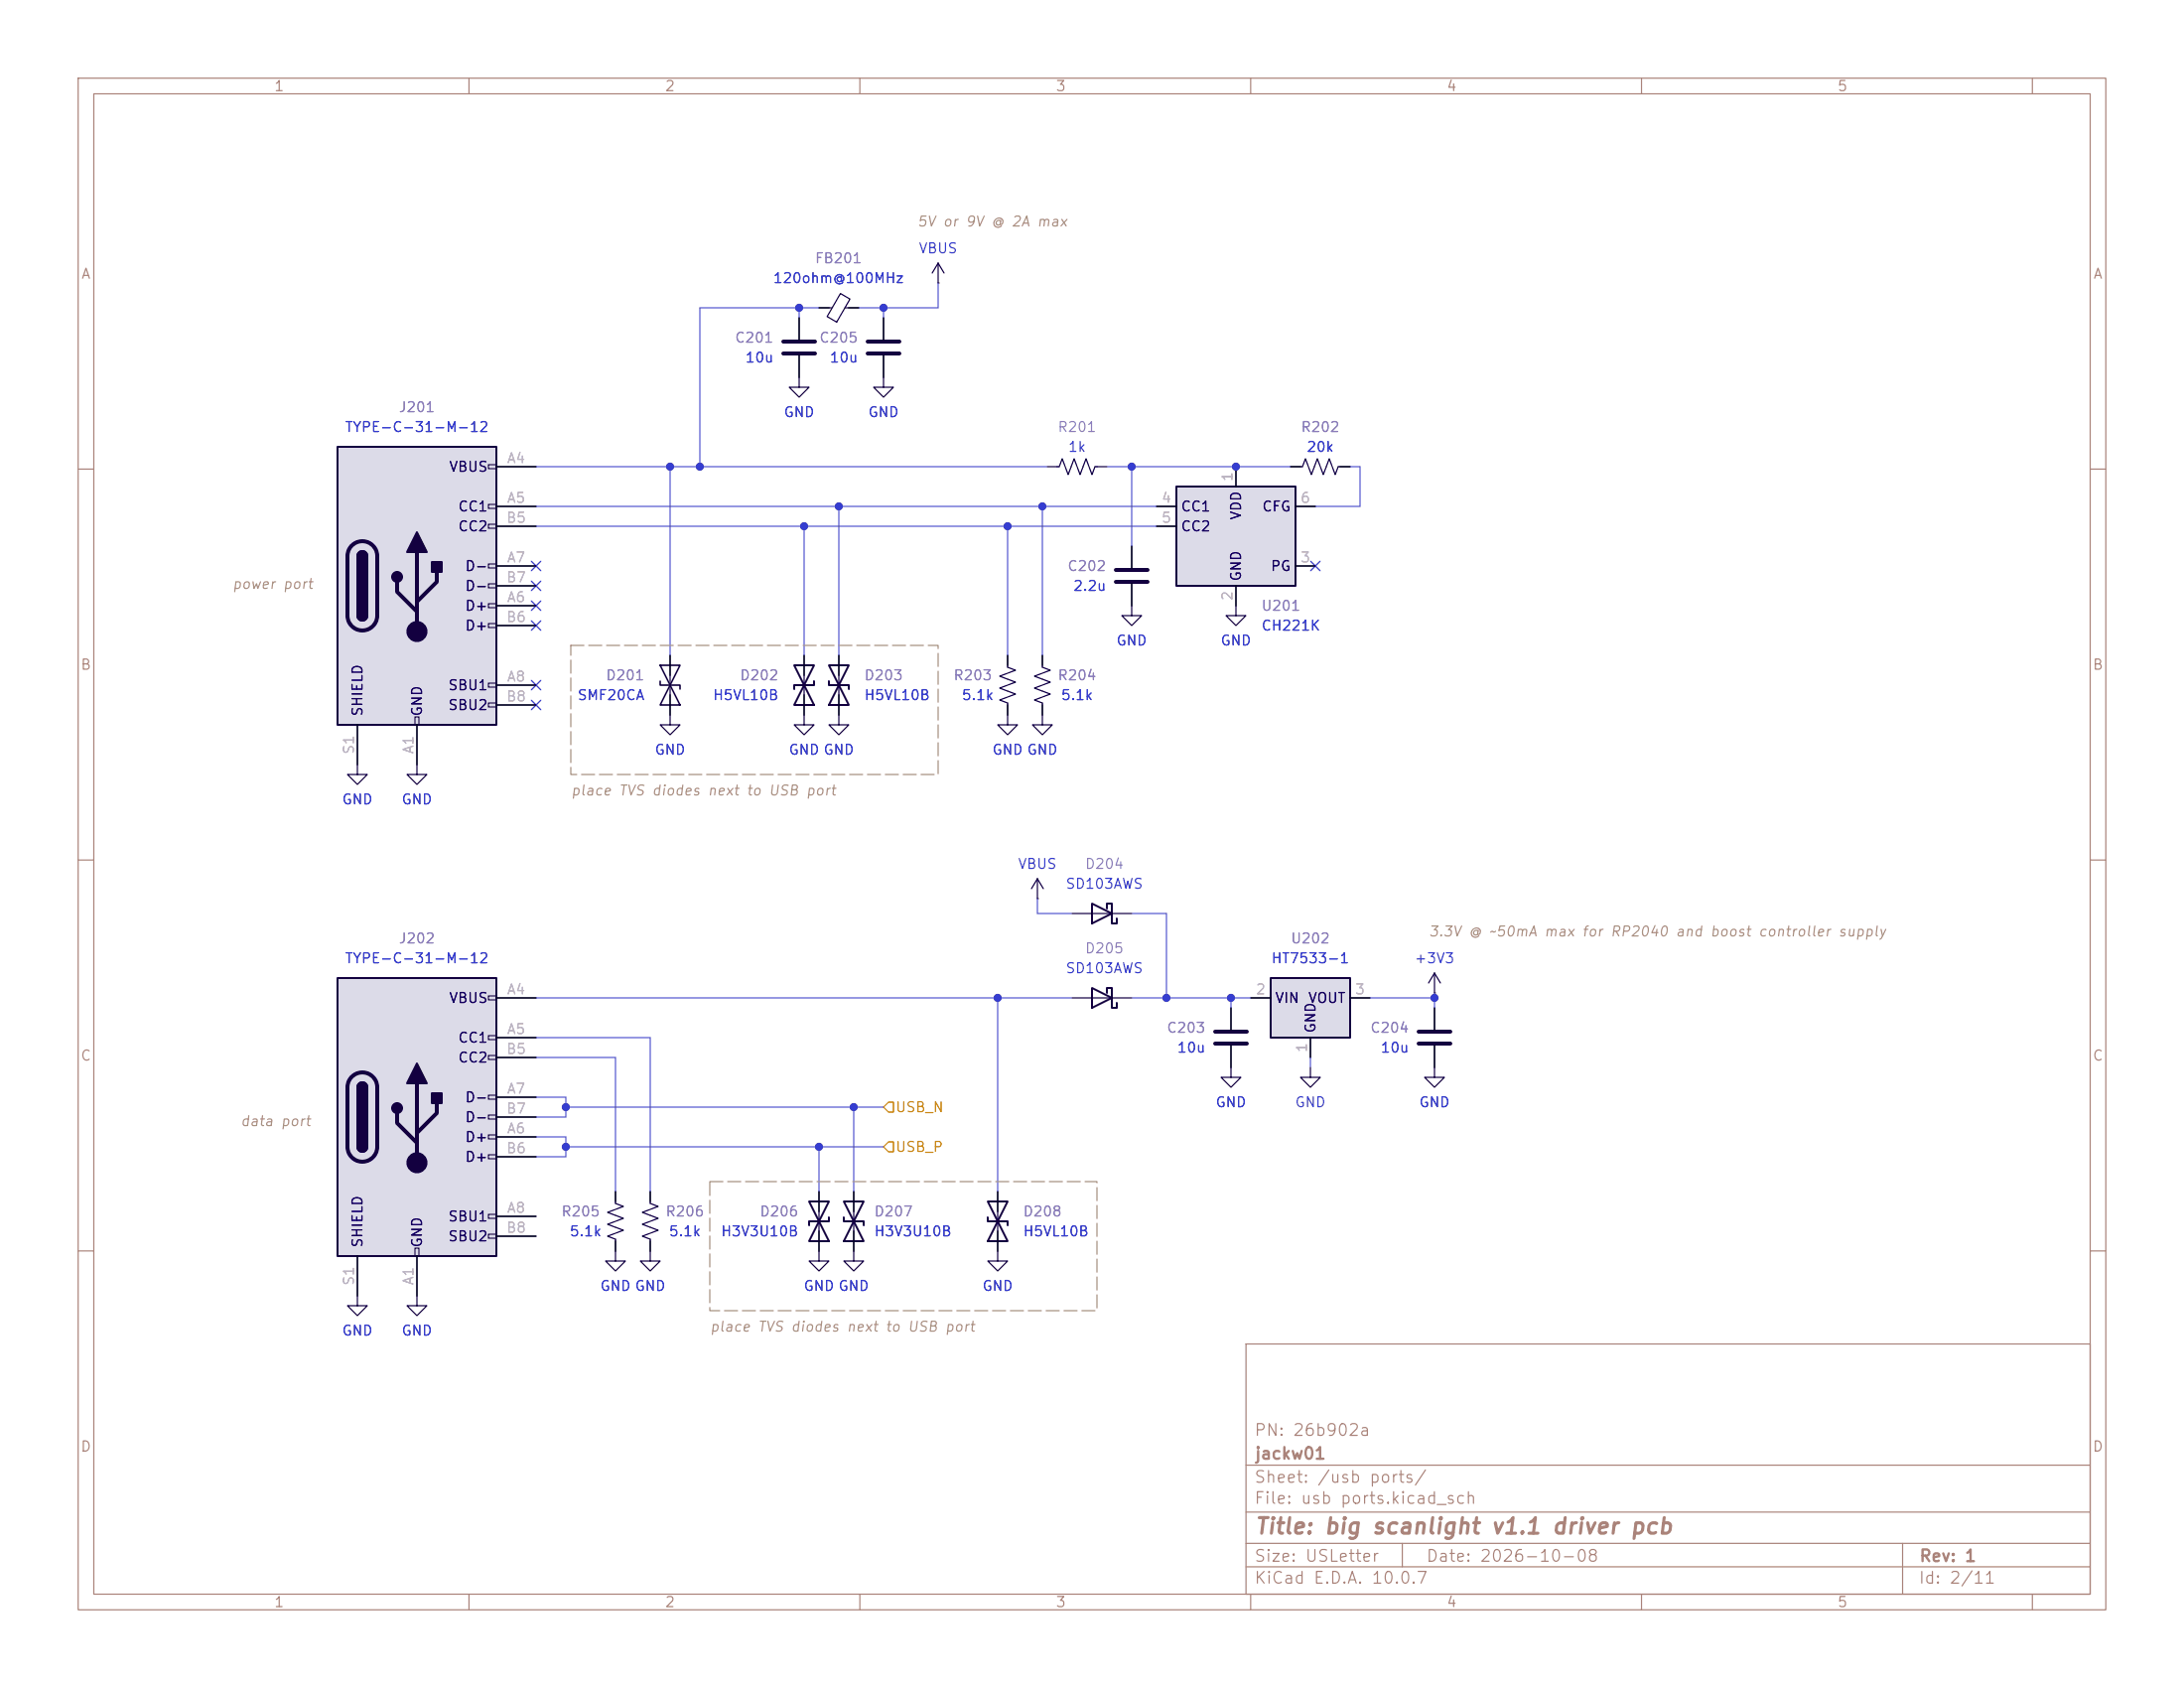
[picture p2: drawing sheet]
<svg xmlns="http://www.w3.org/2000/svg" width="279mm" height="216mm" viewBox="0 0 279 216" stroke-linecap="round" stroke-linejoin="round" font-family="sans-serif">
<g fill="none" stroke="#aa837a" stroke-width=".15">
<path d="M10 10h259.4v195.9h-259.4zM12 12h255.4v191.9h-255.4zM60 10v2M110 10v2M160 10v2M210 10v2M260 10v2M10 60h2M267.4 60h2M10 110h2M267.4 110h2M10 160h2"/>
<path d="M159.4 171.9h108v32h-108zM267.4 160h2M159.4 197.4h108M159.4 193.4h108M159.4 187.4h108M179.4 197.4v3M243.4 197.4v6.5M60 203.9v2M110 203.9v2M159.4 200.4h108M160 203.9v2M210 203.9v2"/>
<path d="M260 203.9v2"/>
</g>
<g fill="none" stroke="#130040" stroke-width=".15">
<path d="M106 39.4h.4M107.5 37.5l1.2 .8-1.7 2.9-1.2-.7zM108.1 39.4h.5M120 33.7l-.7 1.2M120 33.7l.8 1.2M120 33.7v2.5M102.2 48.3v1.2h1.3l-1.3 1.3-1.2-1.3h1.2M113 48.3v1.2h1.3l-1.3 1.3-1.2-1.3h1.2M135.3 59.7h.2l.4-1 .8 2 .7-2 .8 2 .7-2 .8 2 .4-1h.2M166.4 59.7h.2l.4-1 .8 2 .7-2 .8 2 .8-2 .7 2 .4-1h.2M144.8 77.5v1.2h1.2l-1.2 1.3-1.3-1.3h1.3M158.1 77.5v1.2h1.3l-1.3 1.3-1.3-1.3h1.3"/>
<path d="M102.9 86.4v2.5M107.3 86.4v2.5M128.9 85.1v.2l1 .4-2 .8 2 .7-2 .8 2 .8-2 .7 1 .4v.3M133.3 85.1v.2l1.1 .4-2.1 .8 2.1 .7-2.1 .8 2.1 .8-2.1 .7 1 .4v.3M133.3 91.4v1.3h1.3l-1.3 1.3-1.2-1.3h1.2M139.7 116.8h2.5M78.7 153.7v.2l1.1 .4-2.1 .8 2.1 .7-2.1 .8 2.1 .8-2.1 .7 1 .4v.3M83.2 153.7v.2l1 .4-2 .8 2 .7-2 .8 2 .8-2 .7 1 .4v.3M104.8 154.9v2.6M109.2 154.9v2.6M45.7 165.7v1.3h1.3l-1.3 1.3-1.3-1.3h1.3M78.7 160v1.3h1.3l-1.3 1.3-1.2-1.3h1.2"/>
<path d="M83.2 160v1.3h1.3l-1.3 1.3-1.3-1.3h1.3M104.8 160v1.3h-1.3l1.3 1.3 1.2-1.3h-1.2M109.2 160v1.3h-1.3l1.3 1.3 1.3-1.3h-1.3"/>
</g>
<path d="M101.6 85.1l2.5 5.1h-2.5l2.5-5.1zM104.1 87.1v.5h-2.5v.5M106 85.1h2.6l-2.6 5.1h2.6zM106 87.1v.5h2.6v.5M139.7 115.6l2.5 1.2-2.5 1.3zM141.6 116.2v-.6h.6v2.5h.7v-.6M103.5 153.7l2.5 5.1h-2.5l2.5-5.1zM106 155.7v.5h-2.5v.5M107.9 153.7h2.6l-2.6 5.1h2.6zM107.9 155.7v.5h2.6v.5" fill="none" stroke="#130040" stroke-width=".25"/>
<g fill="none" stroke="#010022" stroke-width=".15">
<path d="M104.8 39.4h1.2M108.6 39.4h1.3M120 36.2h.1M102.2 40.6v2.8M102.2 45.5v2.8M113 40.6v2.8M113 45.5v2.8M134 59.7h1.3M140.3 59.7h1.3M165.1 59.7h1.3M171.4 59.7h1.3M144.8 69.9v2.7"/>
<path d="M144.8 74.7v2.8M102.9 83.8v2.6M102.9 88.9v2.5M107.3 83.8v2.6M107.3 88.9v2.5M128.9 83.8v1.3M128.9 90.2v1.2M133.3 83.8v1.3M133.3 90.2v1.2M137.2 116.8h2.5M142.2 116.8h2.6M78.7 152.4v1.3"/>
<path d="M78.7 158.8v1.2M83.2 152.4v1.3M83.2 158.8v1.2M104.8 152.4v2.5M104.8 157.5v2.5M109.2 152.4v2.5M109.2 157.5v2.5"/>
</g>
<path d="M100.2 43.7h4.1M100.2 45.2h4.1M111 43.7h4.1M111 45.2h4.1M142.7 72.9h4.1M142.7 74.4h4.1" fill="none" stroke="#130040" stroke-width=".51"/>
<path d="M150.5 62.2h15.2v12.7h-15.2z" fill="#dcdbe8"/>
<path d="M150.5 62.2h15.2v12.7h-15.2z" fill="none" stroke="#130040" stroke-width=".25"/>
<path d="M158.1 59.7v2.5M148 64.8h2.5M148 67.3h2.5M158.1 74.9v2.6M165.7 64.8h2.6M165.7 72.4h2.6" fill="none" stroke="#010022" stroke-width=".15"/>
<path d="M53.3 165.7v1.3h1.3l-1.3 1.3-1.2-1.3h1.2" fill="none" stroke="#130040" stroke-width=".15"/>
<path d="M43.2 125.1h20.3v35.6h-20.3z" fill="#dcdbe8"/>
<g fill="none" stroke="#130040" stroke-width=".15">
<path d="M85.7 91.4v1.3h1.3l-1.3 1.3-1.2-1.3h1.2M85.7 86.4v2.5M102.9 91.4v1.3h-1.3l1.3 1.3 1.2-1.3h-1.2M107.3 91.4v1.3h1.3l-1.3 1.3-1.3-1.3h1.3M128.9 91.4v1.3h1.3l-1.3 1.3-1.3-1.3h1.3M132.7 112.4l-.7 1.3M132.7 112.4l.8 1.3M132.7 112.4v2.5M62.5 127.4h1v.5h-1zM62.5 132.5h1v.5h-1zM62.5 135h1v.5h-1zM53.1 159.6h.5v1.1h-.5z"/>
<path d="M62.5 140.1h1v.5h-1zM62.5 142.6h1v.5h-1zM62.5 145.2h1v.5h-1zM62.5 147.7h1v.5h-1zM62.5 155.3h1v.5h-1zM62.5 157.9h1v.5h-1z"/>
</g>
<path d="M43.2 125.1h20.3v35.6h-20.3zM45.7 139.1a.64 .64 0 0 1 .7-.7 .64 .64 0 0 1 .6 .7M45.7 146.7a.64 .64 0 0 0 .7 .6 .64 .64 0 0 0 .6-.6" fill="none" stroke="#130040" stroke-width=".25"/>
<path d="M45 137.7a1.9 1.9 0 0 1 2.1-.4 1.9 1.9 0 0 1 1.2 1.8v7.6a1.91 1.91 0 0 1-1.9 1.9 1.91 1.91 0 0 1-2-1.9v-7.6a1.9 1.9 0 0 1 .6-1.4zM53.3 138.6v10.1M50.8 142.4v1.2l2.5 2.6M55.9 141.1v1.3l-2.6 2.5" fill="none" stroke="#130040" stroke-width=".51"/>
<g fill="#130040" stroke="#130040" stroke-width=".25">
<path d="M45.7 139.1h1.3v7.6h-1.3z"/>
<path d="M45.9 138.6a.64 .64 0 0 1 .7-.1 .64 .64 0 0 1 .4 .6h-1.3z"/>
<path d="M45.7 146.7h1.3a.64 .64 0 0 1-.6 .6 .64 .64 0 0 1-.7-.6z"/>
<path d="M53.3 136l1.3 2.6h-2.5z"/>
<path d="M55.2 139.8h1.3v1.3h-1.3z"/>
<circle cx="50.8" cy="141.7" r=".63"/>
</g>
<circle cx="53.3" cy="148.7" r="1.27" fill="#130040" stroke="#130040" stroke-width=".15"/>
<g fill="none" stroke="#010022" stroke-width=".15">
<path d="M85.7 83.8v2.6M85.7 88.9v2.5M132.7 114.9h.1M63.5 127.6h5.1M63.5 132.7h5.1M63.5 135.3h5.1M63.5 145.4h5.1M63.5 140.3h5.1M63.5 155.6h5.1M63.5 148h5.1M63.5 142.9h5.1M63.5 158.1h5.1"/>
<path d="M45.7 160.7v5M53.3 160.7v5"/>
</g>
<path d="M84.5 87.1v.5h2.5v.5M84.5 85.1h2.5l-1.3 2.5zM85.7 87.6l1.3 2.6h-2.5z" fill="none" stroke="#130040" stroke-width=".2"/>
<path d="M43.2 57.2h20.3v35.5h-20.3z" fill="#dcdbe8"/>
<g fill="none" stroke="#130040" stroke-width=".15">
<path d="M62.5 59.4h1v.5h-1zM62.5 64.5h1v.5h-1zM62.5 67.1h1v.5h-1zM62.5 72.1h1v.5h-1zM62.5 74.7h1v.5h-1zM62.5 77.2h1v.5h-1zM62.5 79.8h1v.5h-1zM45.7 97.8v1.3h1.3l-1.3 1.2-1.3-1.2h1.3M53.1 91.7h.5v1h-.5zM53.3 97.8v1.3h1.3l-1.3 1.2-1.2-1.2h1.2M62.5 87.4h1v.5h-1zM62.5 89.9h1v.5h-1z"/>
<path d="M139.7 127.6h2.5M157.5 136.5v1.3h1.2l-1.2 1.3-1.3-1.3h1.3M183.5 136.5v1.3h1.3l-1.3 1.3-1.3-1.3h1.3M183.5 124.5l-.7 1.2M183.5 124.5l.8 1.2M183.5 124.5v2.5M127.6 154.9v2.6M127.6 160v1.3h-1.2l1.2 1.3 1.3-1.3h-1.3"/>
</g>
<path d="M43.2 57.2h20.3v35.5h-20.3zM45.7 71.1a.64 .64 0 0 1 .7-.6 .64 .64 0 0 1 .6 .6M45.7 78.7a.64 .64 0 0 0 .7 .7 .64 .64 0 0 0 .6-.7M139.7 126.4l2.5 1.2-2.5 1.3zM141.6 127v-.6h.6v2.5h.7v-.6M126.4 153.7h2.5l-2.5 5.1h2.5zM126.4 155.7v.5h2.5v.5" fill="none" stroke="#130040" stroke-width=".25"/>
<path d="M45 69.8a1.9 1.9 0 0 1 2.1-.4 1.9 1.9 0 0 1 1.2 1.7v7.6a1.91 1.91 0 0 1-1.9 1.9 1.91 1.91 0 0 1-2-1.9v-7.6a1.9 1.9 0 0 1 .6-1.3zM50.8 74.4v1.3l2.5 2.5M53.3 70.6v10.2M55.9 73.2v1.2l-2.6 2.6M155.4 132h4.1M155.4 133.5h4.1M181.5 132h4M181.5 133.5h4" fill="none" stroke="#130040" stroke-width=".51"/>
<g fill="#130040" stroke="#130040" stroke-width=".25">
<path d="M45.7 71.1h1.3v7.6h-1.3z"/>
<path d="M45.9 70.7a.64 .64 0 0 1 .7-.2 .64 .64 0 0 1 .4 .6h-1.3z"/>
<path d="M45.7 78.7h1.3a.64 .64 0 0 1-.6 .7 .64 .64 0 0 1-.7-.7z"/>
<path d="M53.3 68.1l1.3 2.5h-2.5z"/>
<path d="M55.2 71.9h1.3v1.3h-1.3z"/>
<circle cx="50.8" cy="73.8" r=".63"/>
</g>
<circle cx="53.3" cy="80.8" r="1.27" fill="#130040" stroke="#130040" stroke-width=".15"/>
<g fill="none" stroke="#010022" stroke-width=".15">
<path d="M63.5 59.7h5.1M63.5 64.8h5.1M63.5 77.5h5.1M63.5 72.4h5.1M63.5 67.3h5.1M63.5 74.9h5.1M45.7 92.7v5.1M53.3 92.7v5.1M63.5 87.6h5.1M63.5 80h5.1M63.5 90.2h5.1M137.2 127.6h2.5"/>
<path d="M142.2 127.6h2.6M157.5 128.9v2.8M157.5 133.7v2.8M183.5 127h.1M183.5 128.9v2.8M183.5 133.7v2.8M127.6 152.4v2.5M127.6 157.5v2.5"/>
</g>
<path d="M162.6 125.1h10.1v7.6h-10.1z" fill="#dcdbe8"/>
<path d="M162.6 125.1h10.1v7.6h-10.1z" fill="none" stroke="#130040" stroke-width=".25"/>
<g fill="none" stroke="#010022" stroke-width=".15">
<path d="M104.8 39.4h1.2M108.6 39.4h1.3M63.5 59.7h5.1M102.2 40.6v2.8M102.2 45.5v2.8M113 40.6v2.8M113 45.5v2.8M158.1 59.7v2.5M165.1 59.7h1.3M171.4 59.7h1.3M63.5 64.8h5.1M63.5 72.4h5.1"/>
<path d="M63.5 67.3h5.1M63.5 77.5h5.1M63.5 74.9h5.1M144.8 69.9v2.7M144.8 74.7v2.8M148 64.8h2.5M148 67.3h2.5M158.1 74.9v2.6M165.7 64.8h2.6M165.7 72.4h2.6M45.7 92.7v5.1M53.3 92.7v5.1"/>
<path d="M63.5 87.6h5.1M63.5 80h5.1M63.5 90.2h5.1M85.7 83.8v2.6M85.7 88.9v2.5M102.9 83.8v2.6M102.9 88.9v2.5M107.3 83.8v2.6M107.3 88.9v2.5M128.9 83.8v1.3M128.9 90.2v1.2M133.3 83.8v1.3"/>
<path d="M133.3 90.2v1.2M63.5 127.6h5.1M63.5 132.7h5.1M63.5 135.3h5.1M157.5 128.9v2.8M157.5 133.7v2.8M160 127.6h2.6M167.6 132.7v2.6M172.7 127.6h2.6M183.5 128.9v2.8M183.5 133.7v2.8M63.5 145.4h5.1"/>
<path d="M63.5 140.3h5.1M63.5 155.6h5.1M63.5 148h5.1M63.5 142.9h5.1M63.5 158.1h5.1M78.7 152.4v1.3M78.7 158.8v1.2M83.2 152.4v1.3M83.2 158.8v1.2M104.8 152.4v2.5M104.8 157.5v2.5M109.2 152.4v2.5"/>
<path d="M109.2 157.5v2.5M127.6 152.4v2.5M127.6 157.5v2.5M45.7 160.7v5M53.3 160.7v5"/>
</g>
<path d="M167.6 136.5v1.3h1.3l-1.3 1.3-1.2-1.3h1.2" fill="none" stroke="#130040" stroke-width=".15"/>
<path d="M113.7 141h.6v1.2h-.6l-.7-.6zM113.7 146.1h.6v1.2h-.6l-.7-.6z" fill="none" stroke="#c67d00" stroke-width=".15"/>
<g fill="none" stroke="#5256d0" stroke-width=".15">
<path d="M102.2 39.4v1.2M104.8 39.4h-15.3v20.3M113 39.4v1.2M120 36.2v3.2h-10.1M68.6 59.7h65.4M85.7 59.7v24.1M141.6 59.7h23.5M144.8 59.7v10.2M172.7 59.7h1.3v5.1h-5.7M68.6 67.3h79.4M68.6 64.8h79.4M102.9 67.3v16.5"/>
<path d="M107.3 64.8v19M128.9 67.3v16.5M133.3 64.8v19M132.7 114.9v1.9h4.5M144.8 116.8h4.4v10.8M68.6 132.7h14.6v19.7M68.6 135.3h10.1v17.1M68.6 127.6h68.6M127.6 127.6v24.8M144.8 127.6h15.2M157.5 127.6v1.3M167.6 135.3v1.2"/>
<path d="M175.3 127.6h8.2M183.5 127v1.9M68.6 140.3h3.8v2.6h-3.8M68.6 145.4h3.8v2.6h-3.8M72.4 141.6h40.6M72.4 146.7h40.6M104.8 146.7v5.7M109.2 141.6v10.8"/>
</g>
<g fill="none" stroke="#290eec" stroke-width=".15">
<path d="M68 71.8l1.2 1.2M68 79.4l1.2 1.2M68 74.3l1.2 1.2M68 76.9l1.2 1.2M69.2 71.8l-1.2 1.2M69.2 79.4l-1.2 1.2M69.2 74.3l-1.2 1.2M69.2 76.9l-1.2 1.2M167.7 71.8l1.2 1.2M168.9 71.8l-1.2 1.2M68 87l1.2 1.2M68 89.6l1.2 1.2"/>
<path d="M69.2 87l-1.2 1.2M69.2 89.6l-1.2 1.2"/>
</g>
<path d="M73 82.6h47v16.5h-47zM90.8 151.1h49.5v16.5h-49.5z" fill="none" stroke="#a4907e" stroke-width=".15" stroke-dasharray="1.7 .6"/>
<g fill="#4026c4" stroke="#4026c4" stroke-width=".13">
<circle cx="102.2" cy="39.4" r=".46"/>
<circle cx="133.3" cy="64.8" r=".46"/>
<circle cx="113" cy="39.4" r=".46"/>
<circle cx="158.1" cy="59.7" r=".46"/>
<circle cx="144.8" cy="59.7" r=".46"/>
<circle cx="102.9" cy="67.3" r=".46"/>
<circle cx="128.9" cy="67.3" r=".46"/>
<circle cx="72.4" cy="141.6" r=".46"/>
<circle cx="72.4" cy="146.7" r=".46"/>
<circle cx="89.5" cy="59.7" r=".46"/>
<circle cx="107.3" cy="64.8" r=".46"/>
<circle cx="85.7" cy="59.7" r=".46"/>
<circle cx="104.8" cy="146.7" r=".46"/>
<circle cx="109.2" cy="141.6" r=".46"/>
<circle cx="183.5" cy="127.6" r=".46"/>
<circle cx="127.6" cy="127.6" r=".46"/>
<circle cx="149.2" cy="127.6" r=".46"/>
<circle cx="157.5" cy="127.6" r=".46"/>
</g>
<text font-size="2" fill="#aa837a" x="160.4" y="196.7">Title: big scanlight v1.1 driver pcb</text>
<g font-size="1.5" fill="#aa837a">
<text x="160.4" y="184">PN: 26b902a</text>
<text x="160.4" y="190">Sheet: /usb ports/</text>
<text x="160.4" y="187">jackw01</text>
<text x="160.4" y="192.7">File: usb ports.kicad_sch</text>
<text x="160.4" y="202.9">KiCad E.D.A. 10.0.7</text>
<text x="160.4" y="200.1">Size: USLetter</text>
<text x="182.4" y="200.1">Date: 2026-10-08</text>
<text x="245.4" y="202.9">Id: 2/11</text>
<text x="245.4" y="200.1">Rev: 1</text>
</g>
<g font-size="1.3" fill="#aa837a">
<text x="35" y="12">1</text>
<text x="85" y="12">2</text>
<text x="135" y="12">3</text>
<text x="185" y="12">4</text>
<text x="235" y="12">5</text>
<text x="10.3" y="36">A</text>
<text x="267.7" y="36">A</text>
<text x="10.2" y="86">B</text>
<text x="267.6" y="86">B</text>
<text x="10.2" y="136">C</text>
<text x="267.6" y="136">C</text>
<text x="10.2" y="186">D</text>
<text x="267.6" y="186">D</text>
<text x="35" y="205.9">1</text>
<text x="85" y="205.9">2</text>
<text x="135" y="205.9">3</text>
<text x="185" y="205.9">4</text>
<text x="235" y="205.9">5</text>
</g>
<g font-size="1.3" fill="#a4907e">
<text x="117.2" y="29.3">5V or 9V @ 2A max</text>
<text x="29.6" y="75.6">power port</text>
<text x="72.9" y="102.1">place TVS diodes next to USB port</text>
<text x="182.7" y="120.1">3.3V @ ~50mA max for RP2040 and boost controller supply</text>
<text x="30.6" y="144.4">data port</text>
<text x="90.7" y="170.6">place TVS diodes next to USB port</text>
</g>
<g font-size="1.3" fill="#8d7cb6">
<text x="104.2" y="34">FB201</text>
<text x="93.9" y="44.1">C201</text>
<text x="104.7" y="44.1">C205</text>
<text x="50.9" y="53">J201</text>
<text x="135.2" y="55.6">R201</text>
<text x="166.3" y="55.6">R202</text>
<text x="136.5" y="73.4">C202</text>
<text x="161.3" y="78.4">U201</text>
<text x="77.4" y="87.3">D201</text>
<text x="94.6" y="87.3">D202</text>
<text x="110.5" y="87.3">D203</text>
<text x="121.9" y="87.3">R203</text>
<text x="135.2" y="87.3">R204</text>
<text x="138.7" y="111.5">D204</text>
<text x="50.9" y="121">J202</text>
<text x="138.7" y="122.2">D205</text>
<text x="165" y="121">U202</text>
<text x="149.2" y="132.4">C203</text>
<text x="175.2" y="132.4">C204</text>
<text x="71.7" y="155.9">R205</text>
<text x="85.1" y="155.9">R206</text>
<text x="97.1" y="155.9">D206</text>
<text x="111.7" y="155.9">D207</text>
<text x="130.8" y="155.9">D208</text>
</g>
<g font-size="1.3" fill="#353dd0">
<text x="117.4" y="32.7">VBUS</text>
<text x="98.8" y="36.5">120ohm@100MHz</text>
<text x="95.3" y="46.7">10u</text>
<text x="106" y="46.7">10u</text>
<text x="100.2" y="53.7">GND</text>
<text x="111" y="53.7">GND</text>
<text x="44.1" y="55.6">TYPE-C-31-M-12</text>
<text x="136.5" y="58.1">1k</text>
<text x="167.1" y="58.1">20k</text>
<text x="137.2" y="75.9">2.2u</text>
<text x="142.7" y="82.9">GND</text>
<text x="156.1" y="82.9">GND</text>
<text x="161.3" y="81">CH221K</text>
<text x="73.8" y="89.9">SMF20CA</text>
<text x="91.1" y="89.9">H5VL10B</text>
<text x="110.5" y="89.9">H5VL10B</text>
<text x="122.9" y="89.9">5.1k</text>
<text x="135.6" y="89.9">5.1k</text>
<text x="83.7" y="96.8">GND</text>
<text x="100.8" y="96.8">GND GND</text>
<text x="126.8" y="96.8">GND GND</text>
<text x="43.7" y="103.2">GND</text>
<text x="51.3" y="103.2">GND</text>
<text x="130.1" y="111.5">VBUS</text>
<text x="136.2" y="114">SD103AWS</text>
<text x="44.1" y="123.5">TYPE-C-31-M-12</text>
<text x="136.2" y="124.8">SD103AWS</text>
<text x="162.6" y="123.5">HT7533-1</text>
<text x="180.8" y="123.5">+3V3</text>
<text x="150.5" y="134.9">10u</text>
<text x="176.5" y="134.9">10u</text>
<text x="155.4" y="141.9">GND</text>
<text x="165.6" y="141.9">GND</text>
<text x="181.5" y="141.9">GND</text>
<text x="72.8" y="158.4">5.1k</text>
<text x="85.5" y="158.4">5.1k</text>
<text x="92.1" y="158.4">H3V3U10B</text>
<text x="111.7" y="158.4">H3V3U10B</text>
<text x="130.8" y="158.4">H5VL10B</text>
<text x="76.7" y="165.4">GND GND</text>
<text x="102.7" y="165.4">GND GND</text>
<text x="125.6" y="165.4">GND</text>
<text x="43.7" y="171.1">GND</text>
<text x="51.3" y="171.1">GND</text>
</g>
<g font-size="1.3" fill="#b4afbe">
<text x="64.8" y="59.6">A4</text>
<text x="64.8" y="64.6">A5</text>
<text x="148.5" y="64.6">4</text>
<text x="158" y="61.7" transform="rotate(-90 158 61.7)">1</text>
<text x="166.3" y="64.6">6</text>
<text x="64.7" y="67.2">B5</text>
<text x="148.5" y="67.2">5</text>
<text x="64.7" y="74.8">B7</text>
<text x="64.8" y="77.3">A6</text>
<text x="64.8" y="72.3">A7</text>
<text x="158" y="76.9" transform="rotate(-90 158 76.9)">2</text>
<text x="166.3" y="72.3">3</text>
<text x="64.7" y="79.9">B6</text>
<text x="64.8" y="87.5">A8</text>
<text x="64.7" y="90">B8</text>
<text x="45.6" y="96.6" transform="rotate(-90 45.6 96.6)">S1</text>
<text x="53.2" y="96.5" transform="rotate(-90 53.2 96.5)">A1</text>
<text x="64.8" y="127.5">A4</text>
<text x="160.6" y="127.5">2</text>
<text x="173.3" y="127.5">3</text>
<text x="64.7" y="135.1">B5</text>
<text x="64.8" y="132.6">A5</text>
<text x="167.5" y="134.7" transform="rotate(-90 167.5 134.7)">1</text>
<text x="64.7" y="142.7">B7</text>
<text x="64.8" y="140.2">A7</text>
<text x="64.7" y="147.8">B6</text>
<text x="64.8" y="145.3">A6</text>
<text x="64.8" y="155.4">A8</text>
<text x="64.7" y="158">B8</text>
<text x="45.6" y="164.5" transform="rotate(-90 45.6 164.5)">S1</text>
<text x="53.2" y="164.5" transform="rotate(-90 53.2 164.5)">A1</text>
</g>
<g font-size="1.3" fill="#15005e">
<text x="57.4" y="60.7">VBUS</text>
<text x="58.5" y="65.7">CC1</text>
<text x="151" y="65.7">CC1</text>
<text x="161.4" y="65.7">CFG</text>
<text x="58.5" y="68.3">CC2</text>
<text x="151" y="68.3">CC2</text>
<text x="159.1" y="66.6" transform="rotate(-90 159.1 66.6)">VDD</text>
<text x="59.4" y="73.4">D-</text>
<text x="59.4" y="75.9">D-</text>
<text x="159.1" y="74.4" transform="rotate(-90 159.1 74.4)">GND</text>
<text x="162.5" y="73.4">PG</text>
<text x="59.4" y="78.4">D+</text>
<text x="59.4" y="81">D+</text>
<text x="57.2" y="88.6">SBU1</text>
<text x="46.7" y="91.7" transform="rotate(-90 46.7 91.7)">SHIELD</text>
<text x="54.3" y="91.7" transform="rotate(-90 54.3 91.7)">GND</text>
<text x="57.2" y="91.1">SBU2</text>
<text x="57.4" y="128.6">VBUS</text>
<text x="163" y="128.6">VIN</text>
<text x="167.3" y="128.6">VOUT</text>
<text x="58.5" y="133.7">CC1</text>
<text x="58.5" y="136.2">CC2</text>
<text x="168.6" y="132.2" transform="rotate(-90 168.6 132.2)">GND</text>
<text x="59.4" y="141.3">D-</text>
<text x="59.4" y="143.8">D-</text>
<text x="59.4" y="146.4">D+</text>
<text x="59.4" y="148.9">D+</text>
<text x="46.7" y="159.7" transform="rotate(-90 46.7 159.7)">SHIELD</text>
<text x="54.3" y="159.7" transform="rotate(-90 54.3 159.7)">GND</text>
<text x="57.2" y="156.5">SBU1</text>
<text x="57.2" y="159.1">SBU2</text>
</g>
<g font-size="1.3" fill="#c67d00">
<text x="114.5" y="142.6">USB_N</text>
<text x="114.5" y="147.6">USB_P</text>
</g>
</svg>
